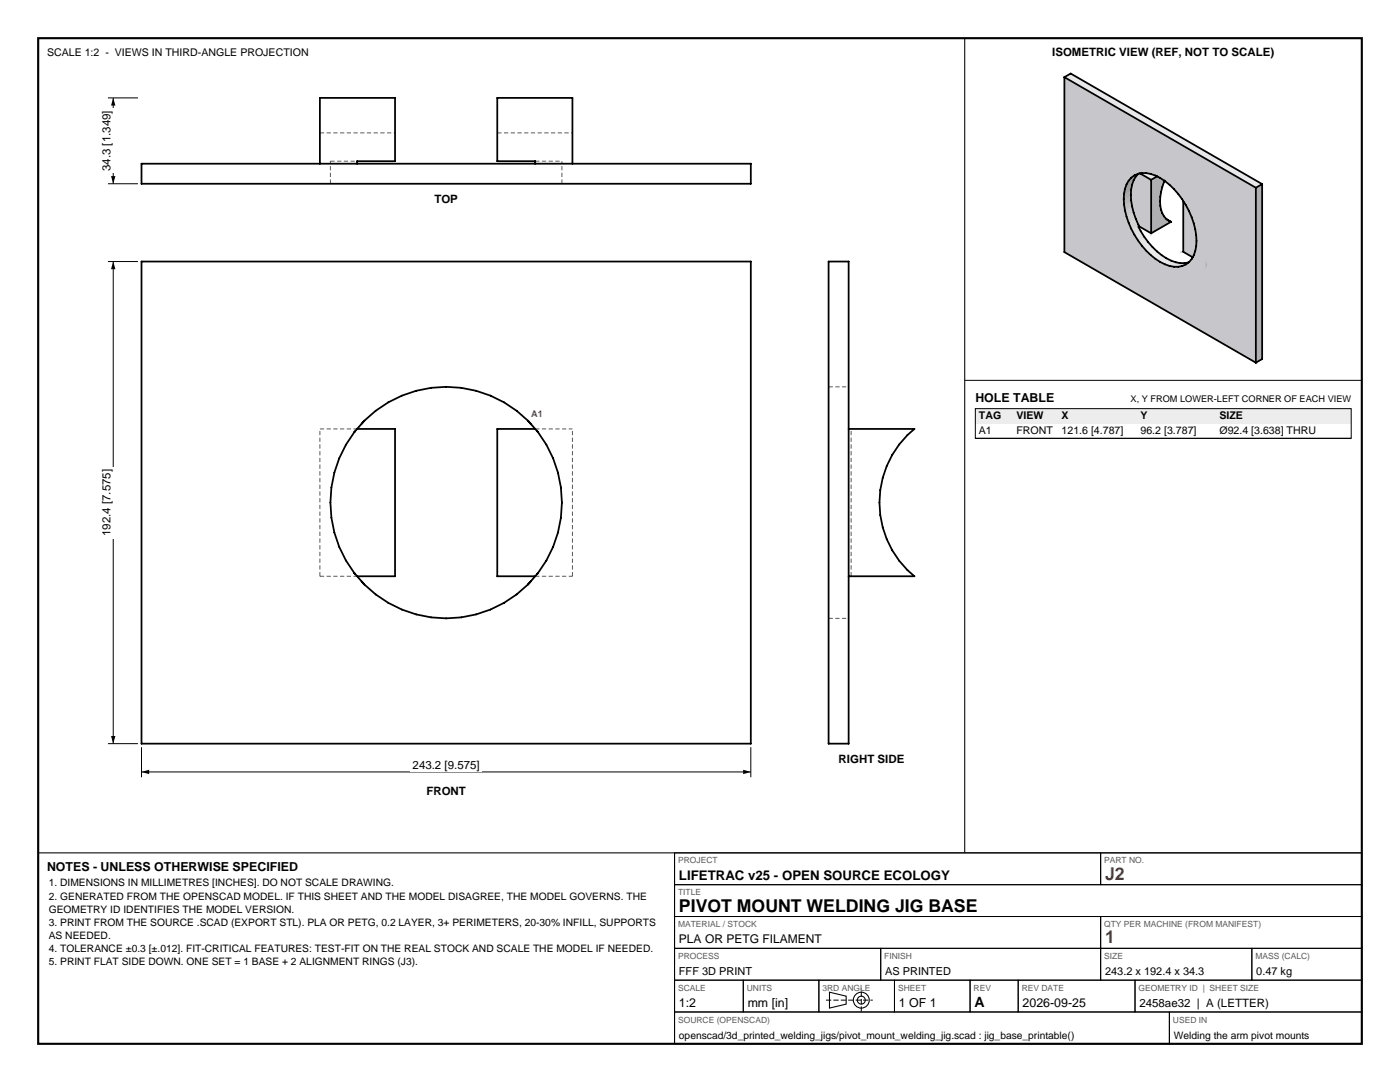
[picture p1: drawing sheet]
<svg xmlns="http://www.w3.org/2000/svg" width="279mm" height="216mm" viewBox="0 0 279 216" stroke-linecap="round" stroke-linejoin="round" font-family="sans-serif">
<path d="M7.6 7.6h264.2v200.7h-264.2z" fill="none" stroke="#000" stroke-width=".42"/>
<g fill="none" stroke="#000" stroke-width=".21">
<path d="M192.5 7.6v162.6M7.6 170.2h264.2M134.6 170.2v38.1M165.5 198l3.4 .8v1.6l-3.4 .8z"/>
<circle cx="171.9" cy="199.6" r="1.59"/>
<circle cx="171.9" cy="199.6" r=".79"/>
</g>
<g fill="none" stroke="#000" stroke-width=".2">
<path d="M28.2 149.1v6M28.2 154h121.6M149.8 149.1v6M134.6 170.2h85.1v6.3h-85.1zM134.6 176.5h137.2v6.4h-137.2zM219.7 170.2h52.1v6.3h-52.1zM134.6 182.9h85.1v6.3h-85.1zM134.6 189.2h41.2v6.4h-41.2zM134.6 195.6h13.7v6.3h-13.7zM148.3 195.6h15.1v6.3h-15.1zM163.4 195.6h15.1v6.3h-15.1zM175.8 189.2h43.9v6.4h-43.9z"/>
<path d="M178.5 195.6h15.1v6.3h-15.1zM193.6 195.6h9.6v6.3h-9.6zM203.2 195.6h23.3v6.3h-23.3zM219.7 182.9h52.1v6.3h-52.1zM219.7 189.2h30.1v6.4h-30.1zM226.5 195.6h45.3v6.3h-45.3zM249.8 189.2h22v6.4h-22zM134.6 201.9h98.8v6.4h-98.8zM233.4 201.9h38.4v6.4h-38.4z"/>
</g>
<path d="M164.8 199.6h9.4M171.9 201.9v-4.6" fill="none" stroke="#000" stroke-width=".2" stroke-dasharray="1.1 .4" stroke-linecap="butt"/>
<g fill="none" stroke="#595959" stroke-width=".2" stroke-dasharray=".8 .5" stroke-linecap="butt">
<path d="M63.8 26.5h15M65.9 36.7v-4.5M65.9 32.2h5.4M99.2 26.5h15M106.8 32.2h5.3M112.1 36.7v-4.5M165.4 77.2h4M63.8 85.6h7.5M70.9 86l.4-.4M71.3 85.6l.9-1M105.9 84.6l.9 1M106.8 85.6l.4 .4"/>
<path d="M106.8 85.6h7.4M63.8 115v-29.4M63.8 115h7.5M70.9 114.6l.4 .4M71.3 115l.9 1M105.9 116l.9-1M106.8 115l.4-.4M106.8 115h7.4M114.2 115v-29.4M169.9 115v-29.4M165.4 123.4h4"/>
</g>
<g fill="none" stroke="#000" stroke-width=".35">
<path d="M28.2 32.7h121.6v4h-121.6zM63.8 32.7v-13.2h15v12.7h-7.5v.5M106.8 32.7v-.5h-7.6v-12.7h15v13.2M28.2 52.2h121.6v96.2h-121.6zM165.4 52.2h4v96.2h-4zM71.3 85.6h7.5v29.4h-7.5M72.7 84a23.1 23.1 0 0 0-2 30.4M72.7 84l-.5 .6M72.7 84a23.1 23.1 0 0 1 31.6-1.1 23.1 23.1 0 0 1 3.1 31.5M106.8 85.6h-7.6v29.4h7.6M169.4 85.6h13.1a19 19 0 0 0 0 29.4h-13.1M70.7 114.4l.2 .2"/>
<path d="M70.7 114.4a23.1 23.1 0 0 0 36.7 0M107.4 114.4l-.2 .2"/>
</g>
<path d="M28.2 154l1.6-.4v.9zM148.3 153.6l1.5 .4-1.5 .5z" fill="#000"/>
<path d="M81.9 151.2h14.3v2.8h-14.3z" fill-rule="evenodd" fill="#fff"/>
<path d="M21.5 52.2h6M22.6 52.2v96.2M21.5 148.4h6" fill="none" stroke="#000" stroke-width=".2"/>
<path d="M22.6 52.2l.4 1.5h-.8zM22.2 146.9h.8l-.4 1.5z" fill="#000"/>
<path d="M19.8 93.2h2.8v14.2h-2.8z" fill-rule="evenodd" fill="#fff"/>
<path d="M21.5 19.5h6M22.6 19.5v17.2M21.5 36.7h6" fill="none" stroke="#000" stroke-width=".2"/>
<path d="M22.6 19.5l.4 1.6h-.8zM22.2 35.1h.8l-.4 1.6z" fill="#000"/>
<path d="M19.8 21.6h2.8v13h-2.8z" fill-rule="evenodd" fill="#fff"/>
<g fill="#c7c7cb" stroke="#c7c7cb" stroke-width=".2">
<path d="M212.4 50.3l13.4-4.6 .6 1.1z"/>
<path d="M212.4 50.3l14-3.5 .7 1.2z"/>
<path d="M212.4 50.3l14.7-2.3 .8 1z"/>
<path d="M212.4 50.3l12.8-5.9 .6 1.3z"/>
<path d="M212.4 50.3l12.4-7.1 .4 1.2z"/>
<path d="M212.4 50.3l15.5-1.3 .8 1z"/>
<path d="M212.4 50.3l16.3-.3 .9 .9z"/>
<path d="M212.4 50.3l12.1-8.3 .3 1.2z"/>
<path d="M212.4 50.3l11.9-9.5 .2 1.2z"/>
<path d="M212.4 50.3l17.2 .6 1 .7z"/>
<path d="M212.4 50.3l18.2 1.3 .9 .7z"/>
<path d="M212.4 50.3l11.9-10.6v1.1z"/>
<path d="M212.4 15.4l11.9 24.3-11.9 10.6z"/>
<path d="M212.4 50.3l19.1 2 19.1 20.1z"/>
<path d="M227.2 44.8l2.5 1.8-2.3-1.4z"/>
<path d="M226.7 43.6l3 3-2.5-1.8z"/>
<path d="M226.2 42.4l3.5 4.2-3-3z"/>
<path d="M225.9 41.2l3.8 5.4-3.5-4.2z"/>
<path d="M225.7 40l4 6.6-3.8-5.4z"/>
<path d="M225.7 38.9l4 7.7-4-6.6z"/>
<path d="M225.7 38.9l4-3v10.7z"/>
<path d="M212.4 15.4l11.9 23.2v1.1z"/>
<path d="M225.7 37.8l4-1.9-4 3z"/>
<path d="M212.4 15.4l12.1 22.3-.2 .9z"/>
<path d="M225.9 36.9l3.8-1-4 1.9z"/>
<path d="M212.4 15.4l12.4 21.4-.3 .9z"/>
<path d="M226.2 36l3.5-.1-3.8 1z"/>
<path d="M212.4 15.4l12.8 20.7-.4 .7z"/>
<path d="M231.5 52.3l1 .4 18.1 19.7z"/>
<path d="M226.7 35.2l3 .7-3.5 .1z"/>
<path d="M212.4 15.4l13.4 20.1-.6 .6z"/>
<path d="M232.5 52.7l.9 .4 17.2 19.3z"/>
<path d="M227.2 34.6l2.5 1.3-3-.7z"/>
<path d="M212.4 15.4l14 19.6-.6 .5z"/>
<path d="M227.2 34.6l.2-.1 2.3 1.4z"/>
<path d="M233.4 53.1l.9 .1 16.3 19.2z"/>
<path d="M236.1 50.3l2.6 1.2-.2 .1z"/>
<path d="M212.4 15.4l14.7 19.3-.7 .3z"/>
<path d="M234.3 53.2h.9l15.4 19.2z"/>
<path d="M236.1 50.3l3.1 .6-.5 .6z"/>
<path d="M235.2 53.2l.7-.1 14.7 19.3z"/>
<path d="M212.4 15.4l15.5 19.1-.8 .2z"/>
<path d="M236.1 50.3l3.5-.2-.4 .8z"/>
<path d="M212.4 15.4l16.3 19.1h-.8z"/>
<path d="M235.9 53.1l.8-.3 13.9 19.6z"/>
<path d="M236.1 50.3l3.9-1-.4 .8z"/>
<path d="M212.4 15.4l17.2 19.3-.9-.2z"/>
<path d="M236.7 52.8l.6-.5 13.3 20.1z"/>
<path d="M236.1 50.3l4-2-.1 1z"/>
<path d="M212.4 15.4l18.2 19.6-1-.3z"/>
<path d="M236.1 50.3l4.1-3-.1 1z"/>
<path d="M237.8 51.7l12.8 20.7-13.3-20.1z"/>
<path d="M236.1 39.6l4.1 7.7-4.1 3z"/>
<path d="M212.4 15.4l19.1 20.1-.9-.5z"/>
<path d="M238.2 51l12.4 21.4-12.8-20.7z"/>
<path d="M238.5 50.1l12.1 22.3-12.4-21.4z"/>
<path d="M238.7 49.1l11.9 23.3-12.1-22.3z"/>
<path d="M238.8 48.1l11.8 24.3-11.9-23.3z"/>
<path d="M236.1 39.6l4 6.5 .1 1.2z"/>
<path d="M236.1 39.6l3.9 5.3 .1 1.2z"/>
<path d="M236.1 39.6l3.5 4.1 .4 1.2z"/>
<path d="M236.1 39.6l3.1 2.9 .4 1.2z"/>
<path d="M236.1 39.6l2.6 1.7 .5 1.2z"/>
<path d="M236.1 39.6l2.4 1.4 .2 .3z"/>
<path d="M212.4 15.4l38.2 22.1-19.1-2z"/>
<path d="M238.8 48.1l11.8-10.6v34.9z"/>
<path d="M238.7 46.9l11.9-9.4-11.8 10.6z"/>
<path d="M231.5 35.5l19.1 2-18.1-1.4z"/>
<path d="M238.5 45.8l12.1-8.3-11.9 9.4z"/>
<path d="M232.5 36.1l18.1 1.4-17.2-.6z"/>
<path d="M238.2 44.5l12.4-7-12.1 8.3z"/>
<path d="M233.4 36.9l17.2 .6-16.3 .2z"/>
<path d="M237.8 43.3l12.8-5.8-12.4 7z"/>
<path d="M234.3 37.7l16.3-.2-15.4 1.2z"/>
<path d="M235.2 38.7l15.4-1.2-14.7 2.3z"/>
<path d="M237.3 42.1l13.3-4.6-12.8 5.8z"/>
<path d="M236.7 40.9l13.9-3.4-13.3 4.6z"/>
<path d="M235.9 39.8l14.7-2.3-13.9 3.4z"/>
</g>
<g fill="#bbbbbf" stroke="#bbbbbf" stroke-width=".2">
<path d="M228.6 41.3l5.1 3z"/>
<path d="M239.7 47.8l5.1 2.9z"/>
</g>
<g fill="#afafb2" stroke="#afafb2" stroke-width=".2">
<path d="M229.7 46.6l3.6-2.5 .4 .2z"/>
<path d="M229.7 46.6l3-2.9 .6 .4z"/>
<path d="M232.3 43.2l.4 .5-3 2.9z"/>
<path d="M232 42.6l.3 .6-2.6 3.4z"/>
<path d="M231.7 41.9l.3 .7-2.3 4z"/>
<path d="M231.6 41.1l.1 .8-2 4.7z"/>
<path d="M231.5 40.2l.1 .9-1.9 5.5z"/>
<path d="M229.7 35.9l1.8 4.3-1.8 6.4z"/>
<path d="M229.7 35.9l1.9 3.4-.1 .9z"/>
<path d="M229.7 35.9l2 2.4-.1 1z"/>
<path d="M229.7 35.9l2.3 1.4-.3 1z"/>
<path d="M229.7 35.9l2.6 .4-.3 1z"/>
<path d="M229.7 35.9l3-.6-.4 1z"/>
<path d="M229.7 35.9l3.6-1.6-.6 1z"/>
<path d="M229.7 35.9l4-2.3-.4 .7z"/>
<path d="M240.7 53.1l3.7-2.6 .4 .2z"/>
<path d="M240.7 53.1l3.2-3 .5 .4z"/>
<path d="M243.4 49.6l.5 .5-3.2 3z"/>
<path d="M243.1 49l.3 .6-2.7 3.5z"/>
<path d="M242.8 48.3l.3 .7-2.4 4.1z"/>
<path d="M242.7 47.5l.1 .8-2.1 4.8z"/>
<path d="M242.6 46.6l.1 .9-2 5.6z"/>
<path d="M240.7 42.4l1.9 4.2-1.9 6.5z"/>
<path d="M240.7 42.4l2 3.3-.1 .9z"/>
<path d="M240.7 42.4l2.1 2.3-.1 1z"/>
<path d="M240.7 42.4l2.4 1.3-.3 1z"/>
<path d="M240.7 42.4l2.7 .3-.3 1z"/>
<path d="M240.7 42.4l3.2-.7-.5 1z"/>
<path d="M240.7 42.4l3.7-1.7-.5 1z"/>
<path d="M240.7 42.4l4.1-2.4-.4 .7z"/>
<path d="M251.9 36.7v34.9l-1.3 .8z"/>
<path d="M250.6 37.5l1.3-.8-1.3 35.7z"/>
</g>
<g fill="#dcdce0" stroke="#dcdce0" stroke-width=".2">
<path d="M227.2 44.8l.2 .4-.2 .1z"/>
<path d="M227.2 45.3l.5 .8-1.3 .7z"/>
<path d="M225.8 45.7l1.4-.9v.5z"/>
<path d="M225.8 45.7l1.4-.4-.8 1.5z"/>
</g>
<g fill="#e1e1e5" stroke="#e1e1e5" stroke-width=".2">
<path d="M226.4 46.8l1.3-.7 .7 1.2z"/>
<path d="M226.4 46.8l2 .5-1.3 .7z"/>
</g>
<g fill="#d5d5d9" stroke="#d5d5d9" stroke-width=".2">
<path d="M226.7 43.6l.5 1.2-1.4 .9z"/>
<path d="M225.2 44.4l1.5-.8-.9 2.1z"/>
</g>
<g fill="#e5e5ea" stroke="#e5e5ea" stroke-width=".2">
<path d="M227.1 48l1.3-.7 .8 1z"/>
<path d="M227.1 48l2.1 .3-1.3 .7z"/>
</g>
<g fill="#ceced2" stroke="#ceced2" stroke-width=".2">
<path d="M226.2 42.4l.5 1.2-1.5 .8z"/>
<path d="M224.8 43.2l1.4-.8-1 2z"/>
</g>
<g fill="#e8e8ed" stroke="#e8e8ed" stroke-width=".2">
<path d="M227.9 49l1.3-.7 .8 1z"/>
<path d="M227.9 49l2.1 .3-1.3 .7z"/>
<path d="M224.9 33.3l4.1-2.4-1.6 3.6z"/>
<path d="M229 30.9l4.7 2.7-6.3 .9z"/>
<path d="M224.9 33.3l2.5 1.2-.2 .1z"/>
<path d="M227.4 34.5l6.3-.9-4 2.3z"/>
<path d="M236.1 39.6l4-2.3-1.6 3.7z"/>
<path d="M240.1 37.3l4.7 2.7-6.3 1z"/>
<path d="M212.4 15.4l1.3-.7 38.2 22z"/>
<path d="M238.5 41l6.3-1-4.1 2.4z"/>
<path d="M238.4 41h.1l2.2 1.4z"/>
<path d="M212.4 15.4l39.5 21.3-1.3 .8z"/>
</g>
<g fill="#c6c6ca" stroke="#c6c6ca" stroke-width=".2">
<path d="M225.9 41.2l.3 1.2-1.4 .8z"/>
<path d="M224.5 42l1.4-.8-1.1 2z"/>
</g>
<g fill="#eaeaef" stroke="#eaeaef" stroke-width=".2">
<path d="M228.7 50l1.3-.7 .9 .9z"/>
<path d="M228.7 50l2.2 .2-1.3 .7z"/>
<path d="M229.6 50.9l1.3-.7 .9 .7z"/>
<path d="M229.6 50.9h2.2l-1.2 .7z"/>
</g>
<g fill="#bdbdc1" stroke="#bdbdc1" stroke-width=".2">
<path d="M225.7 40l.2 1.2-1.4 .8z"/>
<path d="M224.3 40.8l1.4-.8-1.2 2z"/>
</g>
<g fill="#b3b3b7" stroke="#b3b3b7" stroke-width=".2">
<path d="M225.7 38.9v1.1l-1.4 .8z"/>
<path d="M224.3 39.7l1.4-.8-1.4 1.9z"/>
</g>
<g fill="#e9e9ee" stroke="#e9e9ee" stroke-width=".2">
<path d="M230.6 51.6l1.2-.7 1 .6z"/>
<path d="M230.6 51.6l2.2-.1-1.3 .8z"/>
</g>
<g fill="#aaaaad" stroke="#aaaaad" stroke-width=".2">
<path d="M225.7 37.8v1.1l-1.4 .8z"/>
<path d="M224.3 38.6l1.4-.8-1.4 1.9z"/>
</g>
<g fill="#e7e7ec" stroke="#e7e7ec" stroke-width=".2">
<path d="M231.5 52.3l1.3-.8 .9 .5z"/>
<path d="M231.5 52.3l2.2-.3-1.2 .7z"/>
</g>
<g fill="#a0a0a3" stroke="#a0a0a3" stroke-width=".2">
<path d="M225.9 36.9l-.2 .9-1.4 .8z"/>
<path d="M224.5 37.7l1.4-.8-1.6 1.7z"/>
</g>
<g fill="#e4e4e8" stroke="#e4e4e8" stroke-width=".2">
<path d="M232.5 52.7l1.2-.7 1 .3z"/>
<path d="M232.5 52.7l2.2-.4-1.3 .8z"/>
</g>
<g fill="#9e9ea1" stroke="#9e9ea1" stroke-width=".2">
<path d="M224.5 37.7l1.7-1.7-.3 .9z"/>
<path d="M224.8 36.8l1.4-.8-1.7 1.7z"/>
<path d="M224.8 36.8l1.9-1.6-.5 .8z"/>
<path d="M225.2 36.1l1.5-.9-1.9 1.6z"/>
<path d="M225.2 36.1l2-1.5-.5 .6z"/>
<path d="M227.2 34.6l.2-.1z"/>
<path d="M225.8 35.5l1.4-.9-2 1.5z"/>
<path d="M225.8 35.5l1.4-.9z"/>
<path d="M226.4 35l1.3-.7z"/>
</g>
<g fill="#dfdfe4" stroke="#dfdfe4" stroke-width=".2">
<path d="M233.4 53.1l1.3-.8 .9 .2z"/>
<path d="M233.4 53.1l2.2-.6-1.3 .7z"/>
</g>
<g fill="#dadade" stroke="#dadade" stroke-width=".2">
<path d="M234.3 53.2l1.3-.7h.8z"/>
<path d="M234.3 53.2l2.1-.7-1.2 .7z"/>
</g>
<g fill="#d3d3d7" stroke="#d3d3d7" stroke-width=".2">
<path d="M235.2 53.2l1.2-.7 .8-.1z"/>
<path d="M235.2 53.2l2-.8-1.3 .7z"/>
</g>
<path d="M235.9 53.1l2-1.1z" fill="#cbcbcf" stroke="#cbcbcf" stroke-width=".2"/>
<g fill="none" stroke="#000" stroke-width=".35">
<path d="M212.4 15.4v34.9l38.2 22.1M212.4 15.4l1.3-.7 38.2 22M212.4 15.4l38.2 22.1M225.8 35.5a4.3 4.3 0 0 1 4.8-.5 15.5 15.5 0 0 1 8.1 14.1 4.1 4.1 0 0 1-6.2 3.6 15.5 15.5 0 0 1-8.2-14.1 5.1 5.1 0 0 1 1.5-3.1zM227.2 34.6a6.3 6.3 0 0 0-1.5 5.4 14.9 14.9 0 0 0 1.7 5.2M227.5 34.6l2.2 1.3M229.7 35.9v10.7M231 35.2l-1.3 .7M232.4 36a8.8 8.8 0 0 0-.4 6.6 2.98 2.98 0 0 0 1.7 1.7M250.6 37.5v34.9M251.9 36.7v34.9l-1.3 .8M251.9 36.7l-1.3 .8"/>
<path d="M227.4 45.2l-.2 .1a13.7 13.7 0 0 0 7.5 7l1.7 .2 .8-.1M227.4 45.2l2.3 1.4M232.8 43.8l.9 .5M233.7 44.3l-4 2.3M236.1 40.2v10.1l1.9 1.1"/>
</g>
<path d="M192.5 75.9h79.3" fill="none" stroke="#000" stroke-width=".2"/>
<path d="M194.6 81.5h75.1v3h-75.1z" fill-rule="evenodd" fill="#ededed"/>
<path d="M194.6 81.5h75.1v6h-75.1zM194.6 87.5h75.1" fill="none" stroke="#000" stroke-width=".2"/>
<g font-size="3.5" fill="#bf1a1a">
<text x="220.5" y="175.5">J2</text>
<text x="220.5" y="188.2">1</text>
</g>
<text font-size="3.5" x="135.5" y="181.9">PIVOT MOUNT WELDING JIG BASE</text>
<text font-size="2.8" x="194.5" y="200.9">A</text>
<text font-size="2.6" x="135.5" y="175.5">LIFETRAC v25 - OPEN SOURCE ECOLOGY</text>
<g font-size="2.5">
<text x="194.6" y="80.1">HOLE TABLE</text>
<text x="9.4" y="173.7">NOTES - UNLESS OTHERWISE SPECIFIED</text>
<text x="135.5" y="200.9">1:2</text>
<text x="149.2" y="200.9">mm [in]</text>
<text x="179.4" y="200.9">1 OF 1</text>
<text x="204.1" y="200.9">2026-09-25</text>
</g>
<text font-size="2.4" x="135.5" y="188.2">PLA OR PETG FILAMENT</text>
<g font-size="2.3">
<text x="210" y="11.1">ISOMETRIC VIEW (REF, NOT TO SCALE)</text>
<text x="22.1" y="34.2" transform="rotate(-90 22.1 34.2)">34.3 [1.349]</text>
<text x="86.7" y="40.5">TOP</text>
<text x="22.1" y="107" transform="rotate(-90 22.1 107)">192.4 [7.575]</text>
<text x="82.3" y="153.5">243.2 [9.575]</text>
<text x="167.4" y="152.3">RIGHT SIDE</text>
<text x="85.1" y="158.6">FRONT</text>
<text x="227.4" y="200.9">2458ae32 | A (LETTER)</text>
</g>
<g font-size="2.2">
<text x="135.5" y="194.6">FFF 3D PRINT</text>
<text x="176.6" y="194.6">AS PRINTED</text>
<text x="220.5" y="194.6">243.2 x 192.4 x 34.3</text>
<text x="250.7" y="194.6">0.47 kg</text>
</g>
<g font-size="2.1">
<text x="9.4" y="11.1">SCALE 1:2 - VIEWS IN THIRD-ANGLE PROJECTION</text>
<text x="195.4" y="83.7">TAG</text>
<text x="202.9" y="83.7">VIEW</text>
<text x="211.9" y="83.7">X</text>
<text x="227.6" y="83.7">Y</text>
<text x="243.4" y="83.7">SIZE</text>
<text x="195.4" y="86.7">A1</text>
<text x="202.9" y="86.7">FRONT</text>
<text x="211.9" y="86.7">121.6 [4.787]</text>
<text x="227.6" y="86.7">96.2 [3.787]</text>
<text x="243.4" y="86.7">Ø92.4 [3.638] THRU</text>
</g>
<g font-size="2">
<text x="9.7" y="176.9">1. DIMENSIONS IN MILLIMETRES [INCHES]. DO NOT SCALE DRAWING.</text>
<text x="9.7" y="179.5">2. GENERATED FROM THE OPENSCAD MODEL. IF THIS SHEET AND THE MODEL DISAGREE, THE MODEL GOVERNS. THE</text>
<text x="9.7" y="182.1">GEOMETRY ID IDENTIFIES THE MODEL VERSION.</text>
<text x="9.7" y="184.7">3. PRINT FROM THE SOURCE .SCAD (EXPORT STL). PLA OR PETG, 0.2 LAYER, 3+ PERIMETERS, 20-30% INFILL, SUPPORTS</text>
<text x="9.7" y="187.3">AS NEEDED.</text>
<text x="9.7" y="189.9">4. TOLERANCE ±0.3 [±.012]. FIT-CRITICAL FEATURES: TEST-FIT ON THE REAL STOCK AND SCALE THE MODEL IF NEEDED.</text>
<text x="9.7" y="192.5">5. PRINT FLAT SIDE DOWN. ONE SET = 1 BASE + 2 ALIGNMENT RINGS (J3).</text>
<text x="135.5" y="207.3">openscad/3d_printed_welding_jigs/pivot_mount_welding_jig.scad : jig_base_printable()</text>
<text x="234.3" y="207.3">Welding the arm pivot mounts</text>
</g>
<text font-size="1.8" fill="#bf1a1a" x="106" y="83.3">A1</text>
<text font-size="1.8" x="225.6" y="80.1">X, Y FROM LOWER-LEFT CORNER OF EACH VIEW</text>
<g font-size="1.7" fill="#595959">
<text x="135.3" y="172.3">PROJECT</text>
<text x="220.4" y="172.3">PART NO.</text>
<text x="135.3" y="178.6">TITLE</text>
<text x="135.3" y="185">MATERIAL / STOCK</text>
<text x="220.4" y="185">QTY PER MACHINE (FROM MANIFEST)</text>
<text x="135.3" y="191.3">PROCESS</text>
<text x="176.5" y="191.3">FINISH</text>
<text x="220.4" y="191.3">SIZE</text>
<text x="250.5" y="191.3">MASS (CALC)</text>
<text x="135.3" y="197.7">SCALE</text>
<text x="149" y="197.7">UNITS</text>
<text x="164.1" y="197.7">3RD ANGLE</text>
<text x="179.2" y="197.7">SHEET</text>
<text x="194.3" y="197.7">REV</text>
<text x="203.9" y="197.7">REV DATE</text>
<text x="227.2" y="197.7">GEOMETRY ID | SHEET SIZE</text>
<text x="135.3" y="204">SOURCE (OPENSCAD)</text>
<text x="234.1" y="204">USED IN</text>
</g>
</svg>
